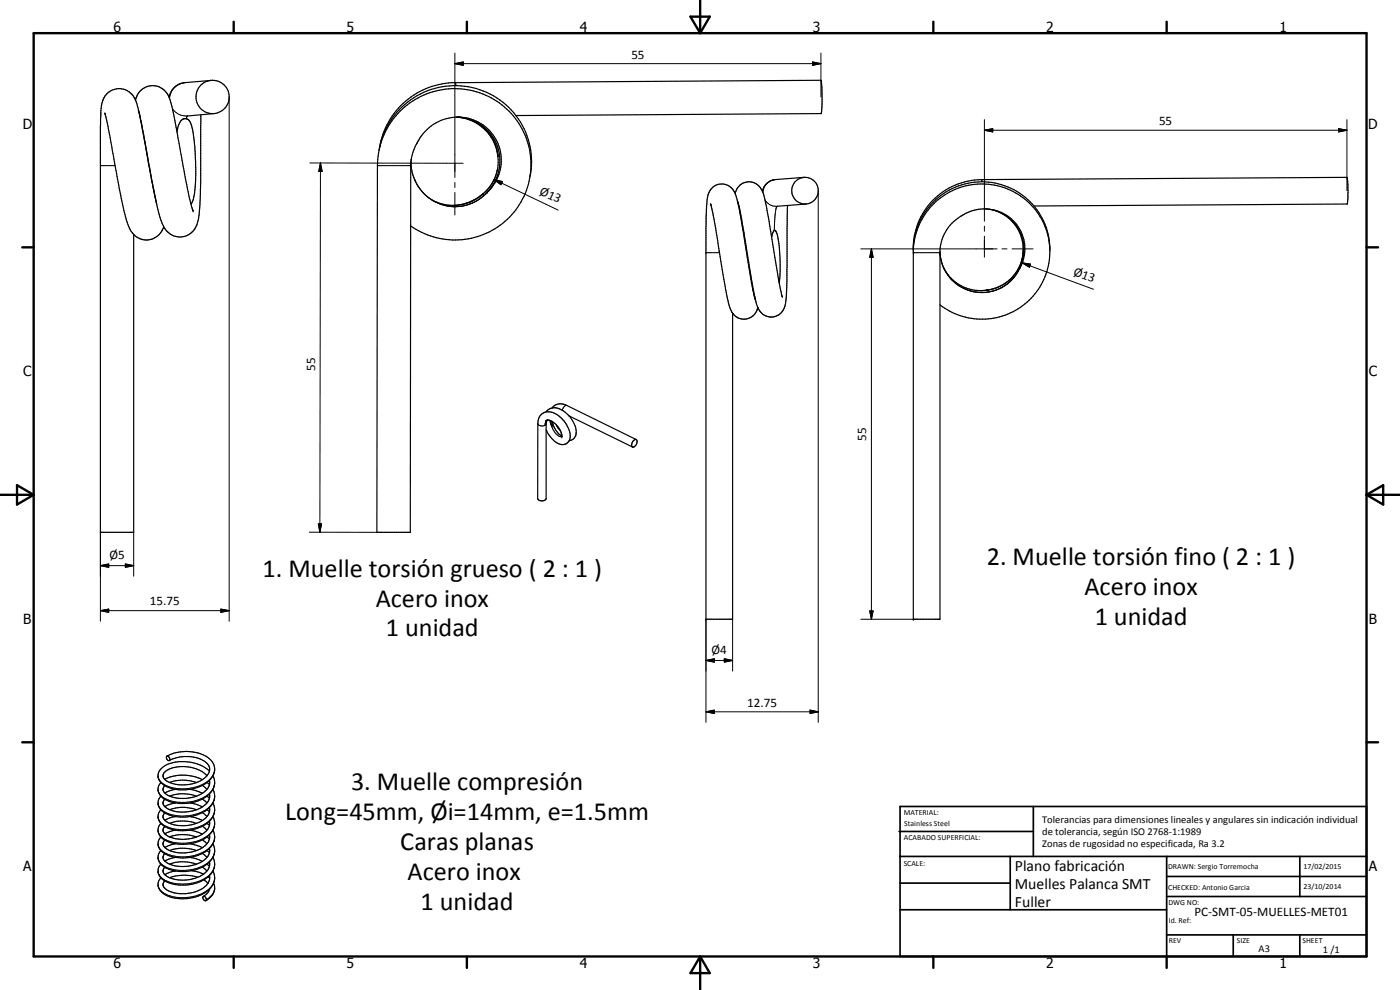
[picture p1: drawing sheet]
<svg xmlns="http://www.w3.org/2000/svg" width="420mm" height="297mm" viewBox="0 0 420 297" stroke-linecap="round" stroke-linejoin="round" font-family="sans-serif">
<g fill="none" stroke="#000" stroke-width=".35">
<path d="M31.4 34l1 3.9 4 21.7a35.2 35.2 0 0 0 3 9.9 5.4 5.4 0 0 0 5.9 2.3l.8-.3a5.5 5.5 0 0 0 3-3.5M31.5 34v.1M40.7 30.1l1 3.5M40.7 30.1a5.3 5.3 0 0 0-3.7-3.3 5.8 5.8 0 0 0-6.7 6.3l-.2 4.7v121.9h10v-89.3M40.7 30.1a5.3 5.3 0 0 1 5.3-4.4 5.3 5.3 0 0 1 5.1 4.6l1.3 5.2 3.9 21.4 1.6 6.4M41.5 33.1l.2 .5M41.7 33.6l.4 1.7M41.7 33.6l3.9 21.1M53.1 39.5a4.3 4.3 0 0 1 2-3.8h1a4.1 4.1 0 0 1 1.8 3.6l.7 6.2 .1 7.1a18.4 18.4 0 0 1-1.3 8.5l-.1 .1M60.3 34.4l-.1 21.9a37.7 37.7 0 0 1-1.3 11.5 5.4 5.4 0 0 1-5.4 3.3 5.4 5.4 0 0 1-4.9-4.2l-.9-3-.9-3.8-4.6-24.5M63.4 24.1l-8 .7a5.3 5.3 0 0 0-4.2 3.1l-.5 1.2M64.3 34.1l-8 .7"/>
<path d="M136.9 35.1a13.3 13.3 0 0 1 12.4 11.1M137.1 35.1a12.8 12.8 0 0 1 12.3 11.6l-.1-.5M137.2 35.1a13.2 13.2 0 0 1 11.8 8 13.2 13.2 0 0 1-2.3 14l-.5 .6M137.2 35.1a13.6 13.6 0 0 0-11.8 7.4l-.1 .2a14 14 0 0 0-2 7l-.2 110h-10l.2-110a23.2 23.2 0 0 1 36.6-18.8 22.7 22.7 0 0 1 5.1 31.8 22.7 22.7 0 0 1-31.7 5.1M137.2 35.1a13 13 0 0 1 12.5 8.6 13 13 0 0 1-4 14.6 13.2 13.2 0 0 1-14.3 2.6 13.2 13.2 0 0 1-8.1-12M154.8 34.7l91.7-.6 .2-2.7-.2-6.6-.2-.7-109.7 .7a23.1 23.1 0 0 0-22.7 19.4M43.4 42.1l.1 .6M45.6 54.7l1.4 6.5M45.7 54.6h-.1M113.7 45.1a23 23 0 0 1 26.7-19.1 23 23 0 0 1 18.6 27M144.6 58.5a13.4 13.4 0 0 1-15.1 1.4M144.8 58.3l-.2 .2"/>
<path d="M144.9 58.2l-.1 .1a15.8 15.8 0 0 1-9 3.3M144.9 58.2h.1M145 58.2l-.1 .1M149.3 46.2a12.5 12.5 0 0 1-4.4 12.1M220.6 58a4.4 4.4 0 0 1 3.3-3.3 4.9 4.9 0 0 1 5.5 4.4l1.4 7.4 2.8 17.3 1.2 5.3M220.6 58.1l1.3 4.8 3.6 21.8 1.1 5.1M220.6 58.1a4.3 4.3 0 0 0-4.7-2.9 4.3 4.3 0 0 0-3.6 4.2l-.4 8.6v117.8h8v-91.8M241.3 53.2l-8.7 .7a4.5 4.5 0 0 0-3.8 3.5M213.3 61.3l1.5 7.2 2.6 16a30.2 30.2 0 0 0 2.5 9.5M213.3 61.2v.1M221.4 60.6l1.2 5.1 3.4 20.9 1.4 5.6M231.6 71.1l.1-.6a1.3 1.3 0 0 1 1-1.3l.5 1.1 .7 3.9 .2 7.3-.3 3.3"/>
<path d="M236.4 61.6l-.3 23.5a20.9 20.9 0 0 1-.9 7.7 4.2 4.2 0 0 1-4.1 2.3 4.2 4.2 0 0 1-3.7-2.9M241.9 61.2l-8.7 .7M274.1 73.8v112h8v-110.8a13.3 13.3 0 0 1 8-11.1 12.2 12.2 0 0 1 15.8 4.7 11.9 11.9 0 0 1 .2 11.7M274.1 73.4a20.6 20.6 0 0 1 25.8-18.2 20.6 20.6 0 0 1 13.4 28.7 20.4 20.4 0 0 1-31.2 7.5M282.1 76a12.9 12.9 0 0 0 1.7 5.6M295.3 62.7a12.3 12.3 0 0 1 10.8 17.6M298.3 63.1a12.3 12.3 0 0 1 8.6 13.6 12.3 12.3 0 0 1-12.3 10.5M310.3 61.8l94-.6 .3-3.5-.2-3.5-.2-1-109.7 .7a20.6 20.6 0 0 0-20.4 20.6M315.1 74.7a20.5 20.5 0 0 0-20.6-19.5 20.5 20.5 0 0 0-20.4 19.7M227.4 92.2a4.2 4.2 0 0 1-3.4 3.5 3.7 3.7 0 0 1-2.9-.6l-1.2-1.1M283.1 80.1a12.5 12.5 0 0 0 11.5 7.7 12.5 12.5 0 0 0 11.5-7.5M283.9 81.6a12.5 12.5 0 0 0 11.2 5.6"/>
<path d="M295.7 87.1l-.4 .1M296.2 87l-.5 .1M306 80.4h.1M306.1 80.3l-.1 .1M306.1 80.3v.1M163.9 123.6a3.6 3.6 0 0 1 5.2-.3 8.3 8.3 0 0 1 3.8 6.9l-.1 .5-.8 1-1.2 .5M163.9 126.2l.4-.2-.5 .5zM164.2 126.2l-.3 .7v22.7a1.47 1.47 0 0 1-2.5 0v-22.5a3.3 3.3 0 0 1 1.6-3.2 3.3 3.3 0 0 1 3.6 .2 8.3 8.3 0 0 1 4.5 7.2 2.4 2.4 0 0 1-3.9 1.6l-1.9-1.7-1.4-2.3M164.3 126l1.4 .4M165.1 126.2l.1 .8 .4 .7M165.6 126.4l.1 1.3M165.7 126.4a5.9 5.9 0 0 1 2.9 4.7"/>
<path d="M165.7 127.7h-.1M165.7 122.4a3.4 3.4 0 0 1 4.4-.7l20.8 10.2M165.8 126.5a6.4 6.4 0 0 0 2.8 4.4M167 127.5l1.1 1.7M170.7 124.8l19.1 9.3M190.1 132.2a.58 .58 0 0 1 .6-.4 .58 .58 0 0 1 .5 .7 1.47 1.47 0 0 1-1.4 1.6l-.2-.7zM48.3 238.9a3.2 3.2 0 0 0 1.6 5.2 12.9 12.9 0 0 0 8.7 .5l.5-.1a8.2 8.2 0 0 0 4.8-3.6M49.3 231.7a9.9 9.9 0 0 1 10-.9l2.1 1.2 .7 .7-.2 .3a10.4 10.4 0 0 1-8.4 2.5 5.1 5.1 0 0 1-4.6-2.5zM49.4 239.8a1.66 1.66 0 0 0 .8 2.8 11.6 11.6 0 0 0 10.5-.5M49.4 233.8a12.7 12.7 0 0 1 11.3 .1M49.4 235.7a1.42 1.42 0 0 0 0 2.2M49.4 237.9l1.3 .9 1.7 .5a12.1 12.1 0 0 0 5.4-.1l1.2-.3"/>
<path d="M50 226.9a.78 .78 0 0 1 .8 .4 .78 .78 0 0 1-.1 .9 .92 .92 0 0 1-.7-1.3zM50.1 226.9a12.9 12.9 0 0 1 9.5-.9l.5 .1a5.1 5.1 0 0 1 4.2 5.6 8.7 8.7 0 0 1-8.1 5.2h-3.5l-2.2-.6-1.1-.6M50.8 228.2l1.4-.6a11.6 11.6 0 0 1 8.2 .3 3.1 3.1 0 0 1 2.5 3.4l-.8 1.4M50.9 238.9a11.2 11.2 0 0 1 8.1 0M50.9 234.8a10.5 10.5 0 0 1 5.4-.6l2.7 .6M52.7 236.9l-1.4 .2-1.9 .8M57 236.9l2 .4 1.7 .7M60.7 239.7l1.4 1.2M60.7 235.6l1.4 1.3M60.7 238l-1.7 .9M62.1 238.9l.8 .6M62.1 234.8l.8 .6"/>
<path d="M62.9 231.4a11.6 11.6 0 0 0-7.2-2.9l-2.5 .1a6.2 6.2 0 0 0-5.8 3.6 3.6 3.6 0 0 0 2 3.5M62.9 234.1a3.6 3.6 0 0 1-2.2 3.9M62.9 238.3v1.1a4 4 0 0 1-1.9 2.5l-.3 .2M63.9 232.7a5 5 0 0 1-2.7 6.7 12.6 12.6 0 0 1-12.3 0 2.97 2.97 0 0 1-.6-4.6M63.9 236.9a4.3 4.3 0 0 1 0 4M48.3 243a3.2 3.2 0 0 0 1.6 5.2 12.3 12.3 0 0 0 13.3-2.2l.7-1M48.3 251.1a3.2 3.2 0 0 0 1.6 5.3 12.7 12.7 0 0 0 9.6 .2l.9-.4a7.3 7.3 0 0 0 3.5-3M48.3 255.2a3.2 3.2 0 0 0 1.6 5.3l.3 .1a12.4 12.4 0 0 0 13-2.4l.7-1M49.4 256.2l-.3 .6a1.8 1.8 0 0 0 1.1 2.2 10.5 10.5 0 0 0 6.3 .9l2.1-.5 2.1-1M49.4 248l-.1 .2a1.35 1.35 0 0 0 .1 2M49.4 252.1l-.1 .1a1.35 1.35 0 0 0 .1 2.1M49.4 243.9a1.42 1.42 0 0 0 0 2.2"/>
<path d="M49.4 254.3l.4 .3a6.7 6.7 0 0 0 4.2 1.3 12.7 12.7 0 0 0 5.4-.8l1.3-.8M49.4 250.2a9.9 9.9 0 0 0 9.6 .9M49.4 246.1a8.7 8.7 0 0 0 7.1 1.5 9.9 9.9 0 0 0 4.2-1.4M50.9 259.3a11.2 11.2 0 0 1 8.1 0M50.9 255.2a11.9 11.9 0 0 1 8.1 0M50.9 251.1a11.6 11.6 0 0 1 8.1 0M50.9 247.1a11.2 11.2 0 0 1 8.1 0M50.9 243a10.7 10.7 0 0 1 4.9-.7l3.2 .7M52.7 257.2l-2.2 .6-1.1 .6M52.7 253.2l-3.3 1.1M52.7 249.1l-3.3 1.1M52.7 245l-1.7 .4-1.6 .7"/>
<path d="M52.7 240.9l-2.2 .6-1.1 .5M57 257.2l2 .5 1.7 .7M57 253.2l2 .4 1.7 .7M57 249.1l3.7 1.1M57 245l1.5 .3 2.2 .9M57 240.9l2 .4 1.7 .8M60.7 256.1l1.4 1.1M60.7 252l1.4 1.2M60.7 247.9l1.4 1.2M60.7 243.8l1.4 1.2M62.1 259.3l.8 .6M62.1 255.2l.8 .6"/>
<path d="M62.1 251.1l.8 .7M62.1 247.1l.8 .5M62.1 243l.8 .6M62.9 242.3a2.99 2.99 0 0 1-1.1 3.1l-1.1 .8M62.9 246.4v1.2l-.7 1.4a6.8 6.8 0 0 1-3.2 2.1M62.9 250.5v.9a4 4 0 0 1-2.2 2.9M62.9 254.6v1.1a4 4 0 0 1-1.9 2.5l-.3 .2M62.9 258.7a4 4 0 0 1-2.8 4.2l-.7 .3M63.9 240.9a4.3 4.3 0 0 1 0 4.1M63.9 245a4.7 4.7 0 0 1-1.9 6.2 12.9 12.9 0 0 1-12.5 .9 3.1 3.1 0 0 1-1.2-5M63.9 249.1a4.3 4.3 0 0 1 0 4.1M63.9 253.2a4.3 4.3 0 0 1 0 4"/>
<path d="M63.9 257.2a5.2 5.2 0 0 1-3.1 7l-3.2 1.1-3.9 .3a7.3 7.3 0 0 1-6.1-3.3 2.81 2.81 0 0 1 .7-3M49.4 264.3a1.71 1.71 0 0 0 .8 2.8l2.2 .8a12.3 12.3 0 0 0 5.4-.1l1.6-.5a6.7 6.7 0 0 0 3-2.2M49.4 260.2l-.1 .2a1.35 1.35 0 0 0 .1 2M49.4 262.4a10.1 10.1 0 0 0 10 .8M52.7 261.3l-1.8 .4-1.5 .7M57.5 261.2l3.6 1.1M59.4 263.2a13.5 13.5 0 0 0-8.5 .2M60.7 260.1l1.4 1.2M60.9 269a.7 .7 0 0 1 .9 .4 .7 .7 0 0 1-.2 .9 .95 .95 0 0 1-.7-1.3zM61.2 264l1.2 1M62.5 263.1l.4 .3M62.9 262.8v.6"/>
<path d="M62.9 266.8l-.6 1.1-1.3 1M62.9 263.4l-.5 1.7M63.9 261.3a5 5 0 0 1-2.7 6.7 12.4 12.4 0 0 1-12.3 0 2.97 2.97 0 0 1-.6-4.6M64.1 265a4.1 4.1 0 0 1-2.3 5.3"/>
<circle cx="63.8" cy="29.1" r="5"/>
<circle cx="241.6" cy="57.2" r="4"/>
</g>
<g fill="none" stroke="#000" stroke-width=".3">
<path d="M136.5 19.1l2.5-.5v1zM136.5 15.9v37.4M136.5 19.1h109.9M243.9 18.6l2.5 .5-2.5 .5zM246.4 15.9v13.2M51.8 32.6a5 5 0 0 0 4.4 2.2l-.3 .8M55.4 24.8a5 5 0 0 0-4.5 4.7M68.8 29.1v157.3M136.6 24.8l.3 .9M295.4 39.1l2.5-.5v1zM295.4 35.9v30.5M295.4 39.1h108.8"/>
<path d="M401.7 38.6l2.5 .5-2.5 .5zM404.2 35.9v21.3M30.1 49.7h4.5M93 48.9l46 .1M96.2 48.9l.5 2.5h-1zM96.2 48.9l-.2 110.8M113.3 49.7h10M123.3 49.7h.1M123.5 47.4l-.2 2.3M124.4 53.9a13 13 0 0 0 21.8 3.8M136.5 54.7v1.6M136.5 57.7v6.8"/>
<path d="M148.3 53.9l2.5 .6-.5 .9zM148.3 53.8a12.3 12.3 0 0 1-3.3 4.4M148.3 53.9l19.2 9.1M149.3 50.8l-1 3M232.6 53.9a4.1 4.1 0 0 0-3.6 3.9M245.6 57.2v159.5M294.5 53.9l.2 .6M211.9 75.8h.1M211.9 75.8h4M215.8 75.3v.5M224.1 74.7l-.1 .9M229.6 60.1a4 4 0 0 0 3.6 1.8"/>
<path d="M233.2 61.9h.1M233.2 61.9l-.6 2.5-.2 4.8M258.3 74.7h40.9M261.5 74.7l.5 2.5h-1zM261.5 74.7v111.1M274.1 75.8h.1M274.1 75.8h8M282.1 75.5l.1 1.6 .5 2a12.5 12.5 0 0 0 11.3 8.6 12.5 12.5 0 0 0 12.1-7.3M295.4 67.9v1.5M295.4 70.9v6.3M300.7 74.7h1.5M303.7 74.7h6.3"/>
<path d="M306.8 78.9l2.5 .3-.4 1zM306.8 78.9l21.4 7.9M307.1 74.8a12.3 12.3 0 0 1-10.8 12.2M161.4 127.1a1.53 1.53 0 0 0 2.1 .5M163.9 126.5l-.4 1.1M163.9 127.1l-.4 .5M165.5 127.6l.2 .7a4.1 4.1 0 0 0 2.7 2.7h.2M170.1 121.7a1.64 1.64 0 0 0-1.3 1.4M30.1 159.7v26.7M40.1 159.7v13.2M92.8 159.7h20.3M95.5 157.2h1l-.5 2.5z"/>
<path d="M30.1 169.7l2.5-.5v1zM30.1 169.7h10M37.6 169.2l2.5 .5-2.5 .5zM30.1 183.2l2.5-.4v.9zM30.1 183.2h38.7M66.3 182.8l2.5 .4-2.5 .5zM211.9 198.2l2.5-.5v1zM211.9 185.8v30.9M211.9 198.2h8M217.4 197.7l2.5 .5-2.5 .5zM219.9 185.8v15.5M258.3 185.8h15.8"/>
<path d="M261 183.3h1l-.5 2.5zM211.9 213.6l2.5-.5v1zM211.9 213.6h33.7M243.1 213.1l2.5 .5-2.5 .5zM64.4 230.8a6.3 6.3 0 0 1-4.5 5 12.8 12.8 0 0 1-11.3-.9l-1-1.3-.2-.9M64.4 234.8a6.1 6.1 0 0 1-4.5 5 12.5 12.5 0 0 1-11.1-.6l-.2-.2a2.9 2.9 0 0 1-1.2-2.1M64.4 238.9a4.8 4.8 0 0 1-1.9 3.5 12.8 12.8 0 0 1-13.7 .8l-1-1.1-.4-1.2M64.4 243l-.2 1.3-1 1.5a11.4 11.4 0 0 1-7.7 3.1 11.5 11.5 0 0 1-5.9-1.1l-1.7-1.4-.5-1.4M64.4 247.1a5.9 5.9 0 0 1-4.1 4.8 13.7 13.7 0 0 1-9.1 .6 4.6 4.6 0 0 1-3.8-3v-.4M64.4 251.1a6.1 6.1 0 0 1-4.5 5.1 12.9 12.9 0 0 1-11.1-.7l-1-1.1-.4-1.2M64.4 255.2a6.6 6.6 0 0 1-5.6 5.4l-1.6 .4a12.1 12.1 0 0 1-7.9-1.1l-1.4-1.2-.5-1.5M64.4 259.3a6.3 6.3 0 0 1-4.5 5 12.8 12.8 0 0 1-11.3-.8l-1-1.3-.2-.9"/>
<path d="M64.4 266.4l-.6 1.9-1.9 1.6M64.4 263.4a6.5 6.5 0 0 1-5.2 5.2l-3.3 .7h-2a7.3 7.3 0 0 1-6.3-3.1l-.2-.8"/>
</g>
<g fill="#000">
<circle cx="145" cy="58.2" r=".18"/>
<circle cx="146.2" cy="57.7" r=".18"/>
<circle cx="149.4" cy="46.6" r=".18"/>
<circle cx="149.4" cy="46.7" r=".18"/>
<circle cx="57.9" cy="63.2" r=".18"/>
<circle cx="213.3" cy="61.2" r=".18"/>
<circle cx="221.4" cy="60.6" r=".18"/>
<circle cx="296.5" cy="87" r=".18"/>
<circle cx="165.6" cy="127.7" r=".18"/>
<circle cx="168.6" cy="131.1" r=".18"/>
<circle cx="211.9" cy="185.8" r=".18"/>
<circle cx="274.1" cy="185.8" r=".18"/>
</g>
<g fill="none" stroke="#000" stroke-width=".71">
<path d="M10.1 9.9h400v277.1h-400zM70.1 6.5v3.4M140.1 6.5v3.4M207.2 5h5.8l-2.9 4.9zM210.1 0v9.9M280.1 6.5v3.4M350.1 6.5v3.4M6.7 74.2h3.4M410.1 74.2h3.5M.1 148.5h10M5.1 145.6l5 2.9-5 2.9zM410.1 148.5h10"/>
<path d="M410.1 148.5l5-2.9v5.8zM6.7 222.7h3.4M410.1 222.7h3.5M70.1 287v3.4M140.1 287v3.4M210.1 287v10M210.1 287l2.9 5h-5.8zM280.1 287v3.4M350.1 287v3.4"/>
</g>
<g fill="none" stroke="#000" stroke-width=".51">
<path d="M269.8 249.5h40.3M270.1 242h140v45h-140zM270.1 257h140M303.2 257v16M310.1 242v15M350.1 257v30M390.1 257v12M270.1 265h33.1M270.1 273h80M350.1 269h60M350.1 263h60M350.1 280.5h60"/>
<path d="M370.1 280.5v6.5M390.1 280.5v6.5"/>
</g>
<g fill="#000">
<path d="M136.5 19.1l2.5-.5v1zM243.9 18.6l2.5 .5-2.5 .5zM295.4 39.1l2.5-.5v1zM401.7 38.6l2.5 .5-2.5 .5zM96.2 48.9l.5 2.5h-1zM148.3 53.9l2.5 .6-.5 .9zM261.5 74.7l.5 2.5h-1zM306.8 78.9l2.5 .3-.4 1zM95.5 157.2h1l-.5 2.5zM30.1 169.7l2.5-.5v1zM37.6 169.2l2.5 .5-2.5 .5zM30.1 183.2l2.5-.4v.9z"/>
<path d="M66.3 182.8l2.5 .4-2.5 .5zM211.9 198.2l2.5-.5v1zM217.4 197.7l2.5 .5-2.5 .5zM261 183.3h1l-.5 2.5zM211.9 213.6l2.5-.5v1zM243.1 213.1l2.5 .5-2.5 .5z"/>
</g>
<g font-size="7.9">
<text x="78.8" y="173">1. Muelle torsión grueso ( 2 : 1 )</text>
<text x="296.2" y="169.5">2. Muelle torsión fino ( 2 : 1 )</text>
<text x="325.5" y="178.6">Acero inox</text>
<text x="112.8" y="182">Acero inox</text>
<text x="115.8" y="191">1 unidad</text>
<text x="328.5" y="187.5">1 unidad</text>
<text x="105.4" y="237">3. Muelle compresión</text>
<text x="85.6" y="246">Long=45mm, Øi=14mm, e=1.5mm</text>
<text x="120.1" y="255">Caras planas</text>
<text x="122.3" y="264">Acero inox</text>
<text x="126.2" y="273">1 unidad</text>
</g>
<g font-size="4.7">
<text x="304.6" y="261.2">Plano fabricación</text>
<text x="304.6" y="266.6">Muelles Palanca SMT</text>
<text x="304.6" y="272">Fuller</text>
</g>
<g font-size="4.2">
<text x="34" y="9.6">6</text>
<text x="104" y="9.6">5</text>
<text x="174" y="9.6">4</text>
<text x="244" y="9.6">3</text>
<text x="314" y="9.6">2</text>
<text x="384" y="9.6">1</text>
<text x="6.8" y="38.7">D</text>
<text x="410.6" y="38.7">D</text>
<text x="7" y="112.9">C</text>
<text x="410.8" y="112.9">C</text>
<text x="7" y="187.1">B</text>
<text x="410.8" y="187.1">B</text>
<text x="7" y="261.4">A</text>
<text x="410.8" y="261.4">A</text>
<text x="34" y="290.4">6</text>
<text x="104" y="290.4">5</text>
<text x="174" y="290.4">4</text>
<text x="244" y="290.4">3</text>
<text x="314" y="290.4">2</text>
<text x="384" y="290.4">1</text>
</g>
<g font-size="3.9">
<text x="189.5" y="17.6">55</text>
<text x="347.8" y="37.5">55</text>
<text x="161.7" y="58.1" transform="rotate(26 161.7 58.1)">Ø13</text>
<text x="321.9" y="82.4" transform="rotate(20 321.9 82.4)">Ø13</text>
<text x="94.6" y="111.3" transform="rotate(-90 94.6 111.3)">55</text>
<text x="260" y="132.2" transform="rotate(-90 260 132.2)">55</text>
<text x="32.8" y="167.8">Ø5</text>
<text x="45" y="181.7">15.75</text>
<text x="213.6" y="196.2">Ø4</text>
<text x="224.2" y="212">12.75</text>
<text x="358.5" y="275">PC-SMT-05-MUELLES-MET01</text>
</g>
<g font-size="3.1">
<text x="312.7" y="246.8">Tolerancias para dimensiones lineales y angulares sin indicación individual</text>
<text x="312.7" y="250.4">de tolerancia, según ISO 2768-1:1989</text>
<text x="312.7" y="254">Zonas de rugosidad no especificada, Ra 3.2</text>
<text x="377.7" y="285.6">A3</text>
<text x="397" y="285.9">1 /1</text>
</g>
<g font-size="2.4">
<text x="271.2" y="244.4">MATERIAL:</text>
<text x="271.3" y="252">ACABADO SUPERFICIAL:</text>
<text x="271.4" y="247.9">Stainless Steel</text>
<text x="271.2" y="259.7">SCALE:</text>
<text x="350.6" y="260.8">DRAWN: Sergio Torremocha</text>
<text x="391.2" y="260.6">17/02/2015</text>
<text x="350.6" y="267">CHECKED: Antonio Garcia</text>
<text x="391.2" y="266.7">23/10/2014</text>
<text x="350.6" y="271.4">DWG NO:</text>
<text x="350.8" y="276.9">Id. Ref:</text>
<text x="350.8" y="282.8">REV</text>
<text x="371.2" y="282.9">SIZE</text>
<text x="390.9" y="282.9">SHEET</text>
</g>
</svg>
